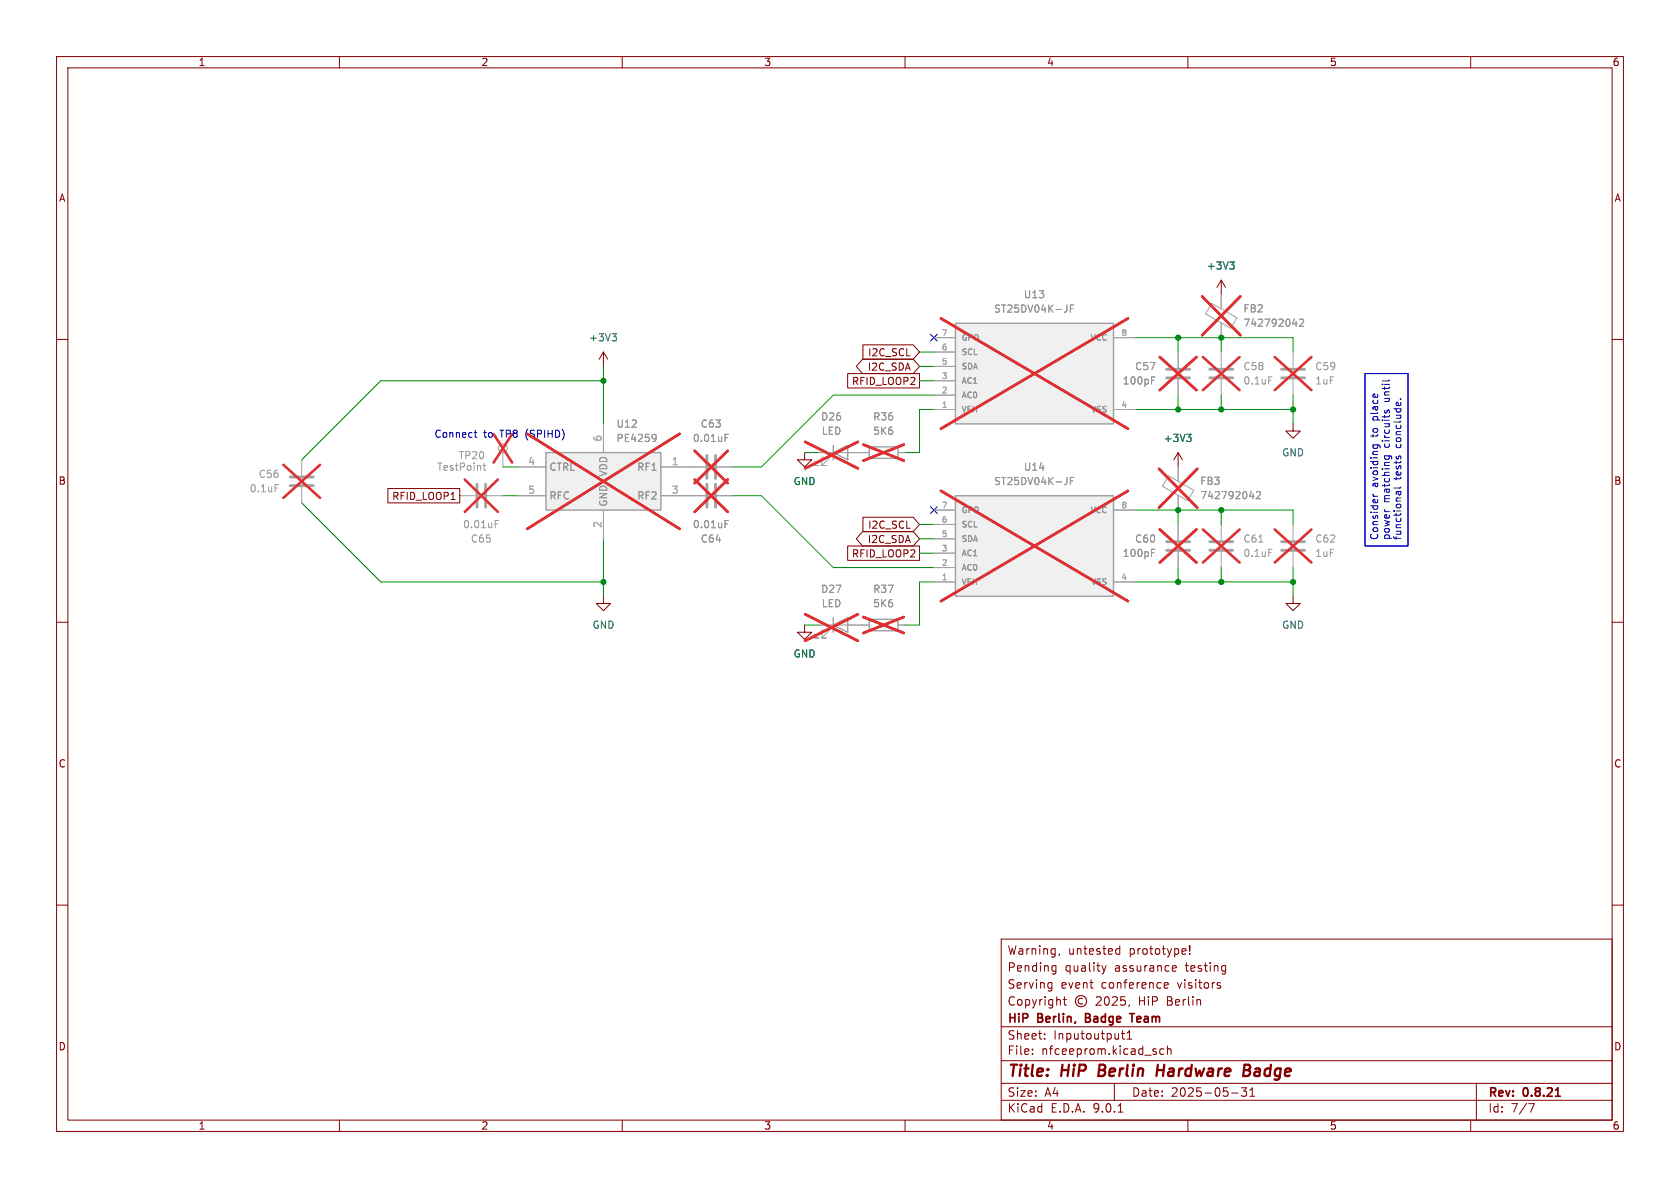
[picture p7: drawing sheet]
<svg xmlns="http://www.w3.org/2000/svg" width="297mm" height="210mm" viewBox="0 0 297 210" stroke-linecap="round" stroke-linejoin="round" font-family="sans-serif">
<g fill="none" stroke="#840000" stroke-width=".18">
<path d="M10 10h277v190h-277zM12 12h273v186h-273zM60 10v2M110 10v2M160 10v2M210 10v2M260 10v2M10 60h2M215.9 49.5l-.8 1.3M215.9 49.5l.8 1.3M215.9 49.5v2.6M285 60h2"/>
<path d="M228.6 74.9v1.3h1.3l-1.3 1.3-1.3-1.3h1.3M142.2 80v1.3h1.3l-1.3 1.3-1.2-1.3h1.2M208.3 80l-.8 1.3M208.3 80l.7 1.3M208.3 80v2.6M10 110h2M228.6 105.4v1.3h1.3l-1.3 1.3-1.3-1.3h1.3M285 110h2M10 160h2M285 160h2M177 166h108v32h-108zM185.5 173.7l.5 .1"/>
<path d="M186 173.7v1.2l-.3 .3M186 174.6l-.5 .1M186.2 170.7l.5 .1M186.7 170.7v1.2l-.2 .2-.3 .1M186.7 171.6l-.5 .1M187.3 168.6l-.1 .3M188 176.7h.5M188.2 176.2v1.3l.3 .2M191.4 176.6a.52 .52 0 0 0-.8 .4 .52 .52 0 0 0 .8 .4M193.8 176.3l.6-.1 .2 .1 .1 .3-1 1.1h1M194.8 170.7l.4 1M195.2 171.7l-.2 .4"/>
<path d="M195.4 176.3l.2-.1a.81 .81 0 0 1 .6 .6 .81 .81 0 0 1-.3 .8l-.2 .1a.81 .81 0 0 1-.3-1.4zM195.5 170.7l-.3 1M196.7 176.3l.5-.1 .3 .1v.3l-.9 1.1h.9M197.4 168.6h.6M197.4 167.8h.6M198 167.2v1.5M198.9 176.2h-.7l-.1 .7 .2-.1h.5l.2 .3-.1 .5-.2 .1-.6-.1M199.7 177.6l-.2 .3M205.8 174.2l.7-.1v-.3l-.5-.1-.2 .2 .1 .7h.6M207.3 171.6h.6M207.3 170.8l.4-.1 .3 .4-.8 .1M209.5 167.7l.2 .4-.7 .1"/>
<path d="M209.6 168.6l-.1 .1M210.3 168.6v.1M210.3 167.2v.9M215.4 174.2l.3 .1 .1 .2-.2 .2h-.3M215.4 173.7l.3 .1M216.2 170.7l.5 .1M216.7 171.6l-.5 .1M216.7 170.7v1.2l-.3 .3M60 198v2M110 198v2M160 198v2M177 194.5h108"/>
<path d="M177 191.5h108M177 187.5h108M177 181.5h108M182.5 186.3v.1M182.5 185.5v.1M184.7 183.6v.1M184.7 182.8v.1M197 191.5v3M197.7 196.6h.8M198.2 182.7h.6M198.5 182.2v1.3l.3 .2M199.2 183.7h.9"/>
<path d="M199.2 182.6l.5-.4v1.5M204.4 186v.3M205.7 185.5l-.4-.1-.3 .3v.4l.2 .2h.5M206.4 185.5l.2-.1 .4 .1v.9M206.4 184.9v1.5M210 198v2M217.7 193.2h1.2M219.5 192.3h.9l-.5 .6 .4 .1v.7l-.2 .1h-.4l-.2-.1M221 193.8h.8M221 192.7l.4-.4v1.5M260 198v2M261 191.5v6.5"/>
<path d="M270.2 195.1h1l-.6 1.5"/>
<circle cx="191.1" cy="177" r="1"/>
</g>
<path d="M191.9 179.9h.5M192.4 179.2h-.5v1.5h.6M199.7 179.2h.9M200.1 179.2v1.5M275 193.8h.8" fill="none" stroke="#840000" stroke-width=".3"/>
<path d="M194.4 188.2l-.2 2h.7M204.6 189.2h1.1M204.7 188.2l-.3 2M219.9 189.2h.7M220 188.2h.7a.49 .49 0 0 1 .3 .5 .49 .49 0 0 1-.4 .5l.2 .1a.58 .58 0 0 1-.3 .9h-.7z" fill="none" stroke="#840000" stroke-width=".4"/>
<path d="M217.4 46.3h.8l-.4 .5M218 46.8l.2 .2v.3l-.2 .3M209.8 76.8h.8l-.4 .5M210.3 77.3l.3 .2v.3l-.3 .2" fill="none" stroke="#006464" stroke-width=".18"/>
<path d="M206.2 65.3h4.1M206.2 66.8h4.1M213.9 65.3h4M213.9 66.8h4M226.6 65.3h4M226.6 66.8h4M213.9 95.8h4M213.9 97.3h4" fill="none" stroke="#a1a1a1" stroke-width=".51"/>
<g fill="none" stroke="#a1a1a1" stroke-width=".18">
<path d="M214.2 53.6l4.5 2.6-1.1 1.8-4.5-2.5zM215.9 52.1v2.5M215.9 57.1v2.6M208.3 62.2v2.8M208.3 67.1v2.8M215.9 62.2v2.8M215.9 67.1v2.8M228.6 62.2v2.8M228.6 67.1v2.8M144.8 80h8.9M145.5 80.8l-1.5 1.5h.8h-.8v-.8M146.8 80.8l-1.5 1.5h.7h-.7v-.8"/>
<path d="M158.7 80h1.3M215.9 92.7v2.8M215.9 97.5v2.8"/>
</g>
<path d="M228.5 57.3h.8M229.1 56.8v.9M229.7 56.5l.5-.1 .3 .4-.8 .9h.8M203.6 66.6h.6M203.6 67.2h.4M224.3 66.6h.6M222.5 95.8h.8M224.3 97.1h.6" fill="none" stroke="#989898" stroke-width=".18"/>
<g fill="none" stroke="#e12e31" stroke-width=".46">
<path d="M212.5 52.4l6.8 6.9M219.3 52.4l-6.8 6.9M142.3 78.1l9.4 4.7M151.7 78.1l-9.4 4.7M152.6 78.6l7.2 2.8M159.8 78.6l-7.2 2.8M205 63.1l6.5 5.9M211.5 63.1l-6.5 5.9M212.7 63.1l6.4 5.9M219.1 63.1l-6.4 5.9M225.4 63.1l6.4 5.9M231.8 63.1l-6.4 5.9"/>
<path d="M212.7 93.6l6.4 5.8M219.1 93.6l-6.4 5.8"/>
</g>
<path d="M147.3 78.7v2.6M153.7 79h5v2h-5zM147.3 80l2.6-1.3v2.6z" fill="none" stroke="#a1a1a1" stroke-width=".25"/>
<path d="M168.9 57.2h27.9v17.7h-27.9z" fill="#f0f0f0"/>
<path d="M168.9 57.2h27.9v17.7h-27.9z" fill="none" stroke="#a1a1a1" stroke-width=".25"/>
<path d="M165.1 59.7h3.8M196.8 59.7h3.9M165.1 62.2h3.8M165.1 64.8h3.8M165.1 67.3h3.8M165.1 69.9h3.8M165.1 72.4h3.8M196.8 72.4h3.9" fill="none" stroke="#a1a1a1" stroke-width=".18"/>
<path d="M188.6 53.9v1.1M189.2 54.5h.5M189.8 53.9h-.6v1.3" fill="none" stroke="#989898" stroke-width=".18"/>
<path d="M166.3 56.3l33.1 19.5M199.4 56.3l-33.1 19.5" fill="none" stroke="#e12e31" stroke-width=".46"/>
<path d="M168.9 87.6h27.9v17.8h-27.9z" fill="#f0f0f0"/>
<path d="M168.9 87.6h27.9v17.8h-27.9zM147.3 110.5l2.6-1.3v2.6zM147.3 109.2v2.6M153.7 109.5h5v2h-5z" fill="none" stroke="#a1a1a1" stroke-width=".25"/>
<path d="M165.1 90.2h3.8M165.1 92.7h3.8M165.1 95.3h3.8M165.1 97.8h3.8M196.8 90.2h3.9M144.8 110.5h8.9M145.5 111.3l-1.5 1.5h.8h-.8v-.8M146.8 111.3l-1.5 1.5h.7h-.7v-.8M158.7 110.5h1.3M165.1 100.3h3.8M165.1 102.9h3.8M196.8 102.9h3.9" fill="none" stroke="#a1a1a1" stroke-width=".18"/>
<path d="M188.6 84.4v1.1M189.2 85h.5M189.8 84.4h-.6v1.3" fill="none" stroke="#989898" stroke-width=".18"/>
<path d="M166.3 86.8l33.1 19.5M199.4 86.8l-33.1 19.5M142.3 108.6l9.4 4.7M151.7 108.6l-9.4 4.7M152.6 109.1l7.2 2.8M159.8 109.1l-7.2 2.8" fill="none" stroke="#e12e31" stroke-width=".46"/>
<path d="M142.2 110.5v1.3h1.3l-1.3 1.2-1.2-1.2h1.2" fill="none" stroke="#840000" stroke-width=".18"/>
<path d="M96.5 80h20.3v10.2h-20.3z" fill="#f0f0f0"/>
<path d="M96.5 80h20.3v10.2h-20.3z" fill="none" stroke="#a1a1a1" stroke-width=".25"/>
<g fill="none" stroke="#a1a1a1" stroke-width=".18">
<path d="M165.1 59.7h3.8M196.8 59.7h3.9M215.9 52.1v2.5M215.9 57.2v2.5M106.7 74.9v5.1M165.1 62.2h3.8M165.1 64.8h3.8M165.1 67.3h3.8M165.1 69.9h3.8M165.1 72.4h3.8M196.8 72.4h3.9M208.3 62.2v2.8"/>
<path d="M208.3 67.1v2.8M53.3 81.3v2.8M53.3 86.1v2.8M81.3 87.6h2.8M86.1 87.6h2.8M88.9 80v2.6M91.4 82.6h5.1M91.4 87.6h5.1M106.7 90.2v5.1M116.8 82.6h7.9M116.8 87.6h7.9M126.7 82.6h2.8"/>
<path d="M126.7 87.6h2.8M144.8 80h2.5M149.9 80h3.8M158.7 80h1.3M165.1 90.2h3.8M165.1 92.7h3.8M165.1 95.3h3.8M165.1 97.8h3.8M196.8 90.2h3.9M206.6 84.1l4.4 2.6-1 1.8-4.5-2.5zM208.3 82.6v2.5M208.3 87.6v2.6"/>
<path d="M208.3 92.7v2.8M208.3 97.5v2.8M228.6 92.7v2.8M228.6 97.5v2.8M144.8 110.5h2.5M149.9 110.5h3.8M158.7 110.5h1.3M165.1 100.3h3.8M165.1 102.9h3.8M196.8 102.9h3.9"/>
<circle cx="88.9" cy="79.2" r=".76"/>
</g>
<g fill="none" stroke="#989898" stroke-width=".18">
<path d="M188.6 53.9v1.1M189.2 54.5h.5M189.8 53.9h-.6v1.3M228.5 57.3h.8M229.1 56.8v.9M229.7 56.5l.5-.1 .3 .4-.8 .9h.8M115.5 76.8l.4 .1a.84 .84 0 0 1-.3 1.1M116 77.3l-.1 .2-.4 .1M128.2 76.8h.6M128.2 77.4h.4M203.6 67.2h.4M203.6 66.6h.6"/>
<path d="M48.6 85.7h.6M85.4 82.3h.5M85.6 81.9v1l.3 .2M87.5 92.6h.5M87.5 92h.6M128.2 92.6h.4M128.2 92h.6M188.6 84.4v1.1M189.2 85h.5M189.8 84.4h-.6v1.3M203.6 97.7h.4M203.6 97.1h.6"/>
<path d="M220.9 87.7h.8M221.5 87.3v.9M222.1 87l.5-.1 .2 .4-.7 .9h.7"/>
</g>
<g fill="none" stroke="#e12e31" stroke-width=".46">
<path d="M166.3 56.3l33.1 19.5M199.4 56.3l-33.1 19.5M212.5 52.4l6.8 6.9M219.3 52.4l-6.8 6.9M87.3 76.7l3.2 5.1M90.5 76.7l-3.2 5.1M93.2 76.7l27 16.8M120.2 76.7l-27 16.8M122.8 79.7l5.9 5.7M128.7 79.7l-5.9 5.7M142.3 78.1l9.4 4.7M151.7 78.1l-9.4 4.7"/>
<path d="M152.6 78.6l7.2 2.8M159.8 78.6l-7.2 2.8M205 63.1l6.5 5.9M211.5 63.1l-6.5 5.9M50.1 82.2l6.5 5.8M56.6 82.2l-6.5 5.8M82.2 84.8l5.8 5.7M88 84.8l-5.8 5.7M122.8 84.8l5.9 5.7M128.7 84.8l-5.9 5.7M166.3 86.8l33.1 19.5M199.4 86.8l-33.1 19.5"/>
<path d="M204.9 82.9l6.8 6.8M205 93.6l6.5 5.8M211.5 93.6l-6.5 5.8M211.7 82.9l-6.8 6.8M225.4 93.6l6.4 5.8M231.8 93.6l-6.4 5.8M142.3 108.6l9.4 4.7M151.7 108.6l-9.4 4.7M152.6 109.1l7.2 2.8M159.8 109.1l-7.2 2.8"/>
</g>
<path d="M106.7 62.2l-.8 1.3M106.7 62.2l.7 1.3M106.7 62.2v2.6M149.9 66h12.7v2.6h-12.7zM152.5 63.5h8.9l1.2 1.3-1.2 1.2h-8.9l-1.1-1.2zM152.6 61h8.8l1.2 1.2-1.2 1.3h-8.8zM68.6 86.4h12.7v2.5h-12.7zM149.9 96.5h12.7v2.6h-12.7zM152.5 94h8.9l1.2 1.3-1.2 1.2h-8.9l-1.1-1.2zM152.6 91.4h8.8l1.2 1.3-1.2 1.3h-8.8zM106.7 105.4v1.3h1.2l-1.2 1.3-1.3-1.3h1.3" fill="none" stroke="#840000" stroke-width=".18"/>
<path d="M51.3 84.3h4.1M51.3 85.9h4.1M84.3 85.6v4.1M85.9 85.6v4.1M125 80.5v4.1M125 85.6v4.1M126.5 80.5v4.1M126.5 85.6v4.1M206.2 95.8h4.1M206.2 97.3h4.1M226.6 95.8h4M226.6 97.3h4" fill="none" stroke="#a1a1a1" stroke-width=".51"/>
<path d="M108.2 59h.8l-.4 .5M108.7 59.5l.3 .2v.3l-.3 .3M217.4 46.3h.8l-.4 .5M218 46.8l.2 .2v.3l-.2 .3M209.8 76.8h.8l-.4 .5M210.3 77.3l.3 .2v.3l-.3 .2" fill="none" stroke="#006464" stroke-width=".18"/>
<g fill="none" stroke="#009600" stroke-width=".18">
<path d="M200.7 59.7h27.9v2.5M208.3 59.7v2.5M215.9 59.7v2.5M106.7 64.8v10.1M106.7 67.3h-39.4l-14 14M162.6 67.3h2.5M162.6 62.2h2.5M162.6 64.8h2.5M165.1 72.4h-2.5v7.6h-2.6M165.1 69.9h-17.8l-12.7 12.7h-5.1M200.7 72.4h27.9M208.3 69.9v2.5"/>
<path d="M215.9 69.9v2.5M228.6 69.9v5M53.3 88.9l14 14h39.4M88.9 87.6h2.5M88.9 82.6h2.5M106.7 95.3v10.1M129.5 87.6h5.1l12.7 12.7h17.8M142.2 80h2.6M162.6 95.3h2.5M162.6 92.7h2.5M162.6 97.8h2.5M200.7 90.2h27.9v2.5"/>
<path d="M208.3 90.2v2.5M215.9 90.2v2.5M142.2 110.5h2.6M165.1 102.9h-2.5v7.6h-2.6M200.7 102.9h27.9M208.3 100.3v2.6M215.9 100.3v2.6M228.6 100.3v5.1"/>
</g>
<path d="M164.5 59.1l1.2 1.2M165.7 59.1l-1.2 1.2M164.5 89.6l1.2 1.2M165.7 89.6l-1.2 1.2" fill="none" stroke="#000084" stroke-width=".18"/>
<g fill="none" stroke="#0000c2" stroke-width=".18">
<path d="M83.8 76.5h.5M84 76v1.1l.3 .2M241.3 66h7.6v30.5h-7.6zM242.7 78.7h1.1l.1 .1 .1 .3M242.8 78.7v.4M243.5 78.7v.4M245.1 73l.2-.5h.1l.2 .2v.3M247.5 70.6h.2M242.7 87.7h.9M242.7 87.4l.3 .3M244.8 90.1v.1M244.8 80.6h1l.2 .2v.3"/>
<path d="M245.6 80.6v.4l-.1 .1h-.6M247 86.9h.7M247.1 86.9l.1 .4 .2 .2 .3-.2-.1-.4M247.7 86.1l-.2 .2h-1.1"/>
</g>
<g fill="#009600" stroke="#009600" stroke-width=".18">
<circle cx="215.9" cy="90.2" r=".46"/>
<circle cx="208.3" cy="90.2" r=".46"/>
<circle cx="208.3" cy="102.9" r=".46"/>
<circle cx="228.6" cy="102.9" r=".46"/>
<circle cx="215.9" cy="102.9" r=".46"/>
<circle cx="215.9" cy="59.7" r=".46"/>
<circle cx="208.3" cy="59.7" r=".46"/>
<circle cx="215.9" cy="72.4" r=".46"/>
<circle cx="228.6" cy="72.4" r=".46"/>
<circle cx="208.3" cy="72.4" r=".46"/>
<circle cx="106.7" cy="67.3" r=".46"/>
<circle cx="106.7" cy="102.9" r=".46"/>
</g>
<g font-size="2.8" fill="#840000">
<text x="178" y="190.9">Title:</text>
<text x="187.7" y="190.9">HiP</text>
<text x="195" y="190.9">Berlin</text>
<text x="206.1" y="190.9">Hardware</text>
<text x="222.2" y="190.9">Badge</text>
</g>
<g font-size="2.1" fill="#840000">
<text x="178" y="172">Pending</text>
<text x="178" y="169">Warning,</text>
<text x="188.2" y="172">quality</text>
<text x="188.8" y="169">untested</text>
<text x="197.1" y="172">assurance</text>
<text x="199.7" y="169">prototype!</text>
<text x="209.8" y="172">testing</text>
<text x="178" y="178">Copyright</text>
<text x="178" y="175">Serving</text>
<text x="187.5" y="175">event</text>
<text x="194.7" y="175">conference</text>
<text x="201.5" y="178">HiP</text>
<text x="206.6" y="178">Berlin</text>
<text x="208.3" y="175">visitors</text>
<text x="178" y="184">Sheet:</text>
<text x="178" y="181.2">HiP</text>
<text x="183.5" y="181.2">Berlin,</text>
<text x="186.2" y="184">Inputoutput1</text>
<text x="192.6" y="181.2">Badge</text>
<text x="201.2" y="181.2">Team</text>
<text x="178" y="186.7">File:</text>
<text x="184.1" y="186.7">nfceeprom.kicad_sch</text>
<text x="178" y="196.9">KiCad</text>
<text x="178" y="194.1">Size:</text>
<text x="184.7" y="194.1">A4</text>
<text x="185.7" y="196.9">E.D.A.</text>
<text x="193.3" y="196.9">9.0.1</text>
<text x="200" y="194.1">Date:</text>
<text x="207" y="194.1">2025-05-31</text>
<text x="263" y="194.3">Rev:</text>
<text x="263" y="196.9">Id:</text>
<text x="267.1" y="196.9">7/7</text>
<text x="269.4" y="194.3">0.8.21</text>
</g>
<g font-size="1.8" fill="#840000">
<text x="35" y="11.9">1</text>
<text x="85" y="11.9">2</text>
<text x="135" y="11.9">3</text>
<text x="185" y="11.9">4</text>
<text x="235" y="11.9">5</text>
<text x="285" y="11.9">6</text>
<text x="10.3" y="35.9">A</text>
<text x="285.3" y="35.9">A</text>
<text x="153.3" y="65.7">I2C_SDA</text>
<text x="153.4" y="63.2">I2C_SCL</text>
<text x="150.5" y="68.3">RFID_LOOP2</text>
<text x="10.3" y="85.9">B</text>
<text x="69.2" y="88.6">RFID_LOOP1</text>
<text x="285.3" y="85.9">B</text>
<text x="153.4" y="93.7">I2C_SCL</text>
<text x="150.5" y="98.7">RFID_LOOP2</text>
<text x="153.3" y="96.2">I2C_SDA</text>
<text x="10.3" y="135.9">C</text>
<text x="285.3" y="135.9">C</text>
<text x="10.3" y="185.9">D</text>
<text x="285.3" y="185.9">D</text>
<text x="35" y="199.9">1</text>
<text x="85" y="199.9">2</text>
<text x="135" y="199.9">3</text>
<text x="185" y="199.9">4</text>
<text x="235" y="199.9">5</text>
<text x="285" y="199.9">6</text>
</g>
<g font-size="1.8" fill="#006464">
<text x="213.3" y="47.9">+3V3</text>
<text x="104" y="60.6">+3V3</text>
<text x="205.6" y="78.3">+3V3</text>
<text x="226.6" y="80.9">GND</text>
<text x="140.2" y="86">GND</text>
<text x="104.6" y="111.4">GND</text>
<text x="226.6" y="111.4">GND</text>
<text x="140.2" y="116.4">GND</text>
</g>
<g font-size="1.8" fill="#989898">
<text x="180.9" y="52.9">U13</text>
<text x="175.6" y="55.5">ST25DV04K-JF</text>
<text x="219.7" y="55.4">FB2</text>
<text x="219.7" y="58">742792042</text>
<text x="200.6" y="65.6">C57</text>
<text x="219.7" y="65.6">C58</text>
<text x="232.4" y="65.6">C59</text>
<text x="198.4" y="68.2">100pF</text>
<text x="219.7" y="68.2">0.1uF</text>
<text x="232.4" y="68.2">1uF</text>
<text x="108.9" y="75.8">U12</text>
<text x="123.8" y="75.8">C63</text>
<text x="145.1" y="74.5">D26</text>
<text x="145.2" y="77.1">LED</text>
<text x="154.3" y="74.5">R36</text>
<text x="154.3" y="77.1">5K6</text>
<text x="77.2" y="83.4">TestPoint</text>
<text x="81" y="81.4">TP20</text>
<text x="97" y="83.4">CTRL</text>
<text x="108.9" y="78.3">PE4259</text>
<text x="112.6" y="83.4">RF1</text>
<text x="122.4" y="78.3">0.01uF</text>
<text x="180.9" y="83.4">U14</text>
<text x="44.1" y="87.2">0.1uF</text>
<text x="45.6" y="84.7">C56</text>
<text x="97" y="88.5">RFC</text>
<text x="107.5" y="89.7" transform="rotate(-90 107.5 89.7)">GND</text>
<text x="107.5" y="84.3" transform="rotate(-90 107.5 84.3)">VDD</text>
<text x="112.6" y="88.5">RF2</text>
<text x="175.6" y="86">ST25DV04K-JF</text>
<text x="212.1" y="85.9">FB3</text>
<text x="212.1" y="88.4">742792042</text>
<text x="81.8" y="93.6">0.01uF</text>
<text x="122.4" y="93.6">0.01uF</text>
<text x="83.1" y="96.1">C65</text>
<text x="123.8" y="96.1">C64</text>
<text x="198.4" y="98.7">100pF</text>
<text x="200.6" y="96.1">C60</text>
<text x="219.7" y="96.1">C61</text>
<text x="219.7" y="98.7">0.1uF</text>
<text x="232.4" y="98.7">1uF</text>
<text x="232.4" y="96.1">C62</text>
<text x="145.1" y="105">D27</text>
<text x="145.2" y="107.5">LED</text>
<text x="154.3" y="105">R37</text>
<text x="154.3" y="107.5">5K6</text>
</g>
<g font-size="1.8" fill="#0000c2">
<text x="246" y="70.8" transform="rotate(-90 246 70.8)">until</text>
<text x="76.7" y="77.5">Connect</text>
<text x="85.5" y="77.5">to</text>
<text x="88.5" y="77.5">TP8</text>
<text x="93.2" y="77.5">(SPIHD)</text>
<text x="244" y="77.1" transform="rotate(-90 244 77.1)">to</text>
<text x="244" y="74" transform="rotate(-90 244 74)">place</text>
<text x="246" y="79" transform="rotate(-90 246 79)">circuits</text>
<text x="248.1" y="79.1" transform="rotate(-90 248.1 79.1)">conclude.</text>
<text x="244" y="86.2" transform="rotate(-90 244 86.2)">avoiding</text>
<text x="246" y="88.9" transform="rotate(-90 246 88.9)">matching</text>
<text x="248.1" y="84.8" transform="rotate(-90 248.1 84.8)">tests</text>
<text x="244" y="95.6" transform="rotate(-90 244 95.6)">Consider</text>
<text x="246" y="95.6" transform="rotate(-90 246 95.6)">power</text>
<text x="248.1" y="95.6" transform="rotate(-90 248.1 95.6)">functional</text>
</g>
<g font-size="1.8" fill="#aaa">
<text x="93.3" y="82.3">4</text>
<text x="106.4" y="78.2" transform="rotate(-90 106.4 78.2)">6</text>
<text x="118.7" y="82.3">1</text>
<text x="93.3" y="87.4">5</text>
<text x="118.7" y="87.4">3</text>
<text x="106.4" y="93.4" transform="rotate(-90 106.4 93.4)">2</text>
</g>
<g font-size="1.4" fill="#aaa">
<text x="166.4" y="59.4">7</text>
<text x="198.1" y="59.4">8</text>
<text x="166.4" y="62">6</text>
<text x="166.4" y="64.5">5</text>
<text x="166.4" y="67.1">3</text>
<text x="166.4" y="69.6">2</text>
<text x="166.4" y="72.1">1</text>
<text x="198.1" y="72.1">4</text>
<text x="166.4" y="89.9">7</text>
<text x="198.1" y="89.9">8</text>
<text x="166.4" y="92.5">6</text>
<text x="166.4" y="95">5</text>
<text x="166.4" y="97.5">3</text>
<text x="166.4" y="100.1">2</text>
<text x="166.4" y="102.6">1</text>
<text x="198.1" y="102.6">4</text>
</g>
<g font-size="1.4" fill="#989898">
<text x="169.9" y="60.4">GPO</text>
<text x="169.9" y="63">SCL</text>
<text x="169.9" y="65.5">SDA</text>
<text x="192.7" y="60.4">VCC</text>
<text x="169.9" y="68">AC1</text>
<text x="169.9" y="70.6">AC0</text>
<text x="169.9" y="73.1">VEH</text>
<text x="192.8" y="73.1">VSS</text>
<text x="169.9" y="90.9">GPO</text>
<text x="169.9" y="93.4">SCL</text>
<text x="169.9" y="96">SDA</text>
<text x="192.7" y="90.9">VCC</text>
<text x="169.9" y="98.5">AC1</text>
<text x="169.9" y="101.1">AC0</text>
<text x="169.9" y="103.6">VEH</text>
<text x="192.8" y="103.6">VSS</text>
</g>
</svg>
